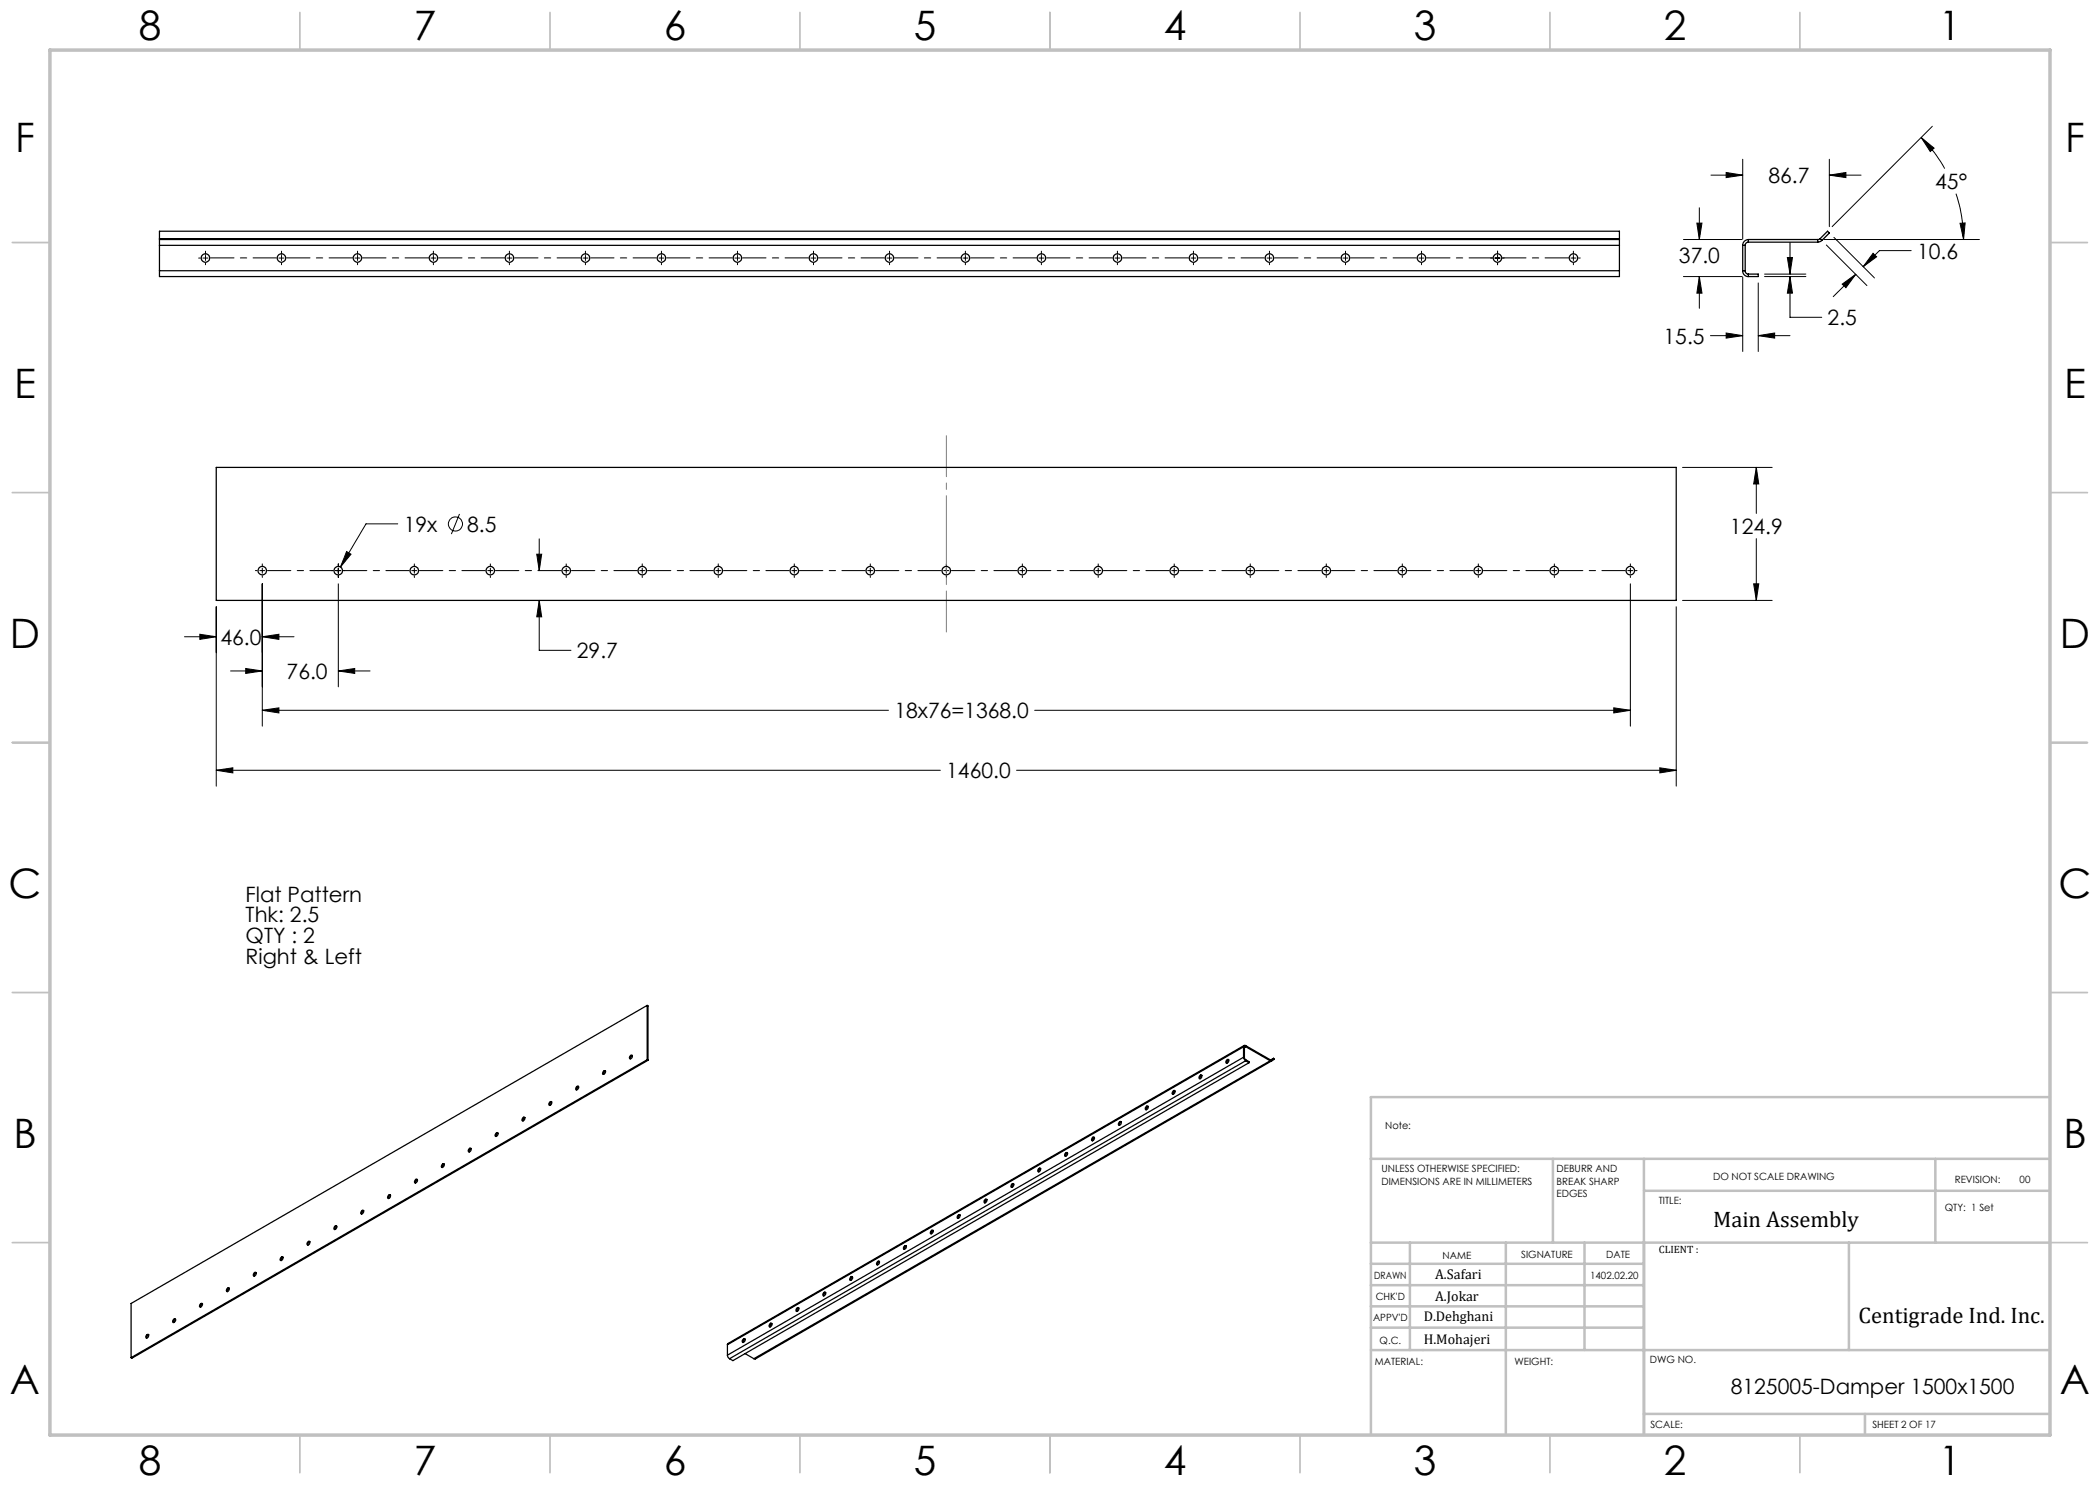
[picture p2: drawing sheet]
<svg xmlns="http://www.w3.org/2000/svg" width="420mm" height="297mm" viewBox="0 0 420 297" stroke-linecap="round" stroke-linejoin="round" font-family="sans-serif">
<g fill="none" stroke="#000" stroke-width=".2">
<path d="M342.2 35h6.3M345.2 34.5l3.3 .5-3.3 .5zM348.5 31.9v15.9M365.9 35l3.3-.5v1zM365.9 31.9v13.4M365.9 35h6.3M384.2 27.5l2.6 2.1-.8 .7zM384.2 27.5a26.3 26.3 0 0 1 4.7 6.2M386.5 25.3l-20.1 20M391.2 38.7a29.3 29.3 0 0 1 1.5 9.2M39.7 51.6h.4M40.6 51.6h1"/>
<path d="M41.1 50.2v.4M41.1 51.1v1M41.1 52.6v.3M55.8 51.6h1M56.3 50.2v.4M56.3 51.1v1M56.3 52.6v.3M71 51.6h1M71.5 50.2v.4M71.5 51.1v1M71.5 52.6v.3M86.2 51.6h1"/>
<path d="M86.7 50.2v.4M86.7 51.1v1M86.7 52.6v.3M101.4 51.6h1M101.9 50.2v.4M101.9 51.1v1M101.9 52.6v.3M116.6 51.6h1M117.1 50.2v.4M117.1 51.1v1M117.1 52.6v.3M131.8 51.6h1"/>
<path d="M132.3 50.2v.4M132.3 51.1v1M132.3 52.6v.3M147 51.6h1M147.5 50.2v.4M147.5 51.1v1M147.5 52.6v.3M162.2 51.6h1M162.7 50.2v.4M162.7 51.1v1M162.7 52.6v.3M177.4 51.6h1"/>
<path d="M177.9 50.2v.4M177.9 51.1v1M177.9 52.6v.3M192.6 51.6h1M193.1 50.2v.4M193.1 51.1v1M193.1 52.6v.3M207.8 51.6h1M208.3 50.2v.4M208.3 51.1v1M208.3 52.6v.3M223 51.6h1"/>
<path d="M223.5 50.2v.4M223.5 51.1v1M223.5 52.6v.3M238.2 51.6h1M238.7 50.2v.4M238.7 51.1v1M238.7 52.6v.3M253.4 51.6h1M253.9 50.2v.4M253.9 51.1v1M253.9 52.6v.3M268.6 51.6h1"/>
<path d="M269.1 50.2v.4M269.1 51.1v1M269.1 52.6v.3M283.8 51.6h1M284.3 50.2v.4M284.3 51.1v1M284.3 52.6v.3M298.1 51.6h.4M299 51.6h1M299.5 50.2v.4M299.5 51.1v1M299.5 52.6v.3"/>
<path d="M300.5 51.6h.3M314.2 51.6h1M314.7 50.2v.4M314.7 51.1v1M314.7 52.6v.3M315.7 51.6h.4M336.7 55.3h11.7M336.7 47.9h11.7M339.4 44.6h1l-.5 3.3zM339.9 55.3l.5 3.3h-1zM339.9 41.6v6.3M339.9 55.3v6.4"/>
<path d="M348.5 55.4v14.9M351.6 56.6v13.7M352.9 55.3h8.3M352.9 54.8h8.3M357.5 51.5h1l-.5 3.3zM358 55.3l.5 3.3h-1zM358 55.3v8.2h6.3M358 48.5v6.3M364.8 47.9h31.1M365.3 49l8.1 8.1M366.8 47.5l8.1 8.1M368.4 56.8l2.8-1.9-2 2.6z"/>
<path d="M371.2 54.9l-4.6 4.4M374.6 50.7l.7 .7-2.7 1.9zM382.2 50.1h-6.3l-3.3 3.2M392 44.7l1-.1-.3 3.3zM342.1 67.1h6.4M345.2 66.6l3.3 .5-3.3 .5zM351.6 67.1l3.3-.5v1zM351.6 67.1h6.4M336.5 93.5h17.9M351.3 93.5l.5 3.3h-1.1zM351.3 93.5v9.2M51.1 114.1h.3"/>
<path d="M52 114.1h1M52.5 112.8v.3M52.5 113.6v1M52.5 115.1v.4M52.5 116.8v28.4M66.3 114.1h.3M67.1 114.1h1.1M67.7 112.8v.3M67.7 113.6v1M67.7 115.1v.4M67.7 116.8v20.6M68.7 114.1h.3"/>
<path d="M69.3 110.3l.9 .5-2.1 2.6zM79.6 104.8h-6.4l-5.1 8.6M82.3 114.1h1.1M82.9 112.8v.3M82.9 113.6v1M82.9 115.1v.4M91.9 102.8l-1.6 4M97.5 114.1h1.1M98.1 112.8v.3M98.1 113.6v1M98.1 115.1v.4M107.4 110.8h.9l-.5 3.3z"/>
<path d="M107.8 107.8v6.3M112.7 114.1h1.1M113.2 112.8v.3M113.2 113.6v1M113.2 115.1v.4M128 114.1h1M128.4 112.8v.3M128.4 113.6v1M128.4 115.1v.4M143.2 114.1h1M143.7 112.8v.3M143.7 113.6v1"/>
<path d="M143.7 115.1v.4M158.4 114.1h.9M158.9 112.8v.3M158.9 113.6v1M158.9 115.1v.4M173.5 114.1h1.1M174.1 112.8v.3M174.1 113.6v1M174.1 115.1v.4M188.7 114.1h1.1M189.3 112.8v.3M189.3 113.6v1"/>
<path d="M189.3 115.1v.4M203.9 114.1h1.1M204.5 112.8v.3M204.5 113.6v1M204.5 115.1v.4M219.1 114.1h1.1M219.6 112.8v.3M219.6 113.6v1M219.6 115.1v.4M234.4 114.1h1M234.8 112.8v.3M234.8 113.6v1"/>
<path d="M234.8 115.1v.4M249.6 114.1h1M250 112.8v.3M250 113.6v1M250 115.1v.4M264.8 114.1h.9M265.3 112.8v.3M265.3 113.6v1M265.3 115.1v.4M280 114.1h1M280.5 112.8v.3M280.5 113.6v1"/>
<path d="M280.5 115.1v.4M295.1 114.1h1.1M295.7 112.8v.3M295.7 113.6v1M295.7 115.1v.4M310.3 114.1h1.1M310.9 112.8v.3M310.9 113.6v1M310.9 115.1v.4M325.5 114.1h1.1M326.1 112.8v.3M326.1 113.6v1"/>
<path d="M326.1 115.1v.4M326.1 116.8v28.4M327.1 114.1h.3M350.7 116.8h1.1l-.5 3.3zM351.3 107.7v12.4M36.9 127.3h6.4M40 126.9l3.3 .4-3.3 .6zM43.3 121.4v35.8M46.1 134.2h6.4M49.1 133.7l3.4 .5-3.4 .5zM52.5 127.3h6.3M52.5 127.3l3.3-.4v1z"/>
<path d="M67.7 134.2l3.2-.5v1zM67.7 134.2h6.3M107.8 120.1v10h6.4M107.8 120.1l.5 3.3h-.9zM335.2 121.4v35.8M336.5 120.1h17.9M43.3 154.1l3.3-.5v1zM43.3 154.1h144.8M52.5 142.1h125.2M52.5 142.1l3.3-.5v1zM203.3 154.1h131.9M206.9 142.1h119.2"/>
<path d="M322.8 141.6l3.3 .5-3.3 .5zM332 153.6l3.2 .5-3.2 .5z"/>
<circle cx="91.1" cy="104.8" r="1.42"/>
</g>
<g fill="none" stroke="#000" stroke-width=".2" stroke-dasharray="15.2 1.3 1.3 1.3" stroke-dashoffset="10.6">
<path d="M42.1 51.6h13.2M57.3 51.6h13.2M72.5 51.6h13.2M87.7 51.6h13.2M102.9 51.6h13.2M118.1 51.6h13.2M133.3 51.6h13.2M148.5 51.6h13.2M163.7 51.6h13.2M178.9 51.6h13.2M194.1 51.6h13.2M209.3 51.6h13.2"/>
<path d="M224.5 51.6h13.2M239.7 51.6h13.2M254.9 51.6h13.2M270.1 51.6h13.2M285.3 51.6h13.2M300.5 51.6h13.2M53.5 114.1h13.2M68.7 114.1h13.2M83.9 114.1h13.2M99.1 114.1h13.2M114.3 114.1h13.2M129.5 114.1h13.2"/>
<path d="M144.7 114.1h13.2M159.9 114.1h13.2M175.1 114.1h13.2M190.3 114.1h13.2M205.5 114.1h13.2M220.7 114.1h13.2M235.9 114.1h13.2M251.1 114.1h13.2M266.3 114.1h13.2M281.5 114.1h13.2M296.7 114.1h13.2M311.9 114.1h13.2"/>
</g>
<path d="M189.3 126.4v-39.3" fill="none" stroke="#808080" stroke-width=".2" stroke-dasharray="15.2 1.3 1.3 1.3" stroke-dashoffset="7"/>
<g fill="none" stroke="#c0c0c0" stroke-width=".35">
<path d="M60 2.5v7.5M110 2.5v7.5M160 2.5v7.5M210 2.5v7.5M260 2.5v7.5M310 2.5v7.5M360 2.5v7.5M2.5 48.5h7.5M410 48.5h7.5M2.5 98.5h7.5M410 98.5h7.5M2.5 148.5h7.5"/>
<path d="M410 148.5h7.5M2.5 198.5h7.5M410 198.5h7.5M2.5 248.5h7.5M410 248.5h7.5M60 287v7.5M110 287v7.5M160 287v7.5M210 287v7.5M260 287v7.5M310 287v7.5M360 287v7.5"/>
</g>
<g fill="none" stroke="#c0c0c0" stroke-width=".5">
<path d="M410 219.4h-135.8v67.4M274.2 231.8h135.8M310.6 231.8v16.7M328.8 231.8v55.2M328.8 238.2h81.2M387.1 231.8v16.7M274.2 248.5h135.8M274.2 257h54.6M274.2 252.8h54.6M282 248.5v21.5M301.2 248.5v38.3M316.9 248.5v21.5"/>
<path d="M369.8 248.5v21.5M274.2 265.5h54.6M274.2 261.3h54.6M274.2 270h135.8M328.8 282.8h81.2M373 282.8v4.2"/>
</g>
<path d="M10 10h400v277h-400z" fill="none" stroke="#c0c0c0" stroke-width=".7"/>
<path d="M358 55.3l.5 3.3h-1zM357.5 51.5h1l-.5 3.3zM351.6 67.1l3.3-.5v1zM345.2 66.6l3.3 .5-3.3 .5zM339.9 55.3l.5 3.3h-1zM339.4 44.6h1l-.5 3.3zM345.2 34.5l3.3 .5-3.3 .5zM365.9 35l3.3-.5v1zM392 44.7l1-.1-.3 3.3zM384.2 27.5l2.6 2.1-.8 .7zM374.6 50.7l.7 .7-2.7 1.9zM368.4 56.8l2.8-1.9-2 2.6zM332 153.6l3.2 .5-3.2 .5zM43.3 154.1l3.3-.5v1zM52.5 127.3l3.3-.4v1zM40 126.9l3.3 .4-3.3 .6zM49.1 133.7l3.4 .5-3.4 .5zM67.7 134.2l3.2-.5v1zM52.5 142.1l3.3-.5v1zM322.8 141.6l3.3 .5-3.3 .5zM69.3 110.3l-1.2 3.1 2.1-2.6zM351.3 93.5l.5 3.3h-1.1zM350.7 116.8h1.1l-.5 3.3zM107.8 120.1l.5 3.3h-.9zM107.4 110.8h.9l-.5 3.3z" fill="#000"/>
<g fill="none" stroke="#000" stroke-width=".25">
<path d="M31.9 54.1v1.2h292v-1.2M31.9 47.9v1.2M31.9 47.7v.2M31.9 54.1h292M31.9 47.7v-1.5h292v1.5M31.9 49.1v5M31.9 49.1h292M31.9 47.9h292M31.9 47.7h292M323.9 47.9v1.2M323.9 47.7v.2M323.9 49.1v5"/>
<path d="M348.5 54.1a1.09 1.09 0 0 0 1.2 1.2M348.5 54.1h.5M348.5 49.1h.5M348.5 49.1v5M349 54.1a.61 .61 0 0 0 .7 .7M349 49.1v5M349.7 47.9a1.14 1.14 0 0 0-1.2 1.2M349.7 48.4a.6 .6 0 0 0-.7 .7M349.7 54.8h1.9v.5h-1.9M349.7 47.9h13.8M349.7 47.9v.5M349.7 54.8v.5"/>
<path d="M349.7 48.4h13.8M363.5 47.9v.5M364 47.7l-.5 .2M364 47.7l.4 .4M364 47.7l1.5-1.5 .4 .4-1.5 1.5M364.4 48.1l-.9 .3M43.3 93.5h291.9v26.6h-291.9zM115.3 217.4l.1-.1a.27 .27 0 0 1 .4 0 .27 .27 0 0 1-.2 .4 .27 .27 0 0 1-.4 .3 .27 .27 0 0 1 0-.5zM115.7 217.3l-.3 .2-.1 .5M120.7 214.2a.27 .27 0 0 1 .4 0 .27 .27 0 0 1-.1 .4 .24 .24 0 0 1-.3 .3 .24 .24 0 0 1-.2-.4zM121.1 214.2l-.3 .3-.1 .4M126.1 211.1a.23 .23 0 0 1 .3 0 .23 .23 0 0 1 0 .3 .29 .29 0 0 1-.2 .4 .29 .29 0 0 1-.3-.2z"/>
<path d="M126.5 211.1l-.4 .3v.4M129.4 201.1l.2 .1v10.9M129.4 211.9l.2 .2M129.4 201.1v10.8M129.4 201.1l-103.2 59.6v10.8M129.4 211.9l-103.2 59.6M129.6 212.1l-103.2 59.5-.2-.1M234.6 218.2l.2-.1a.37 .37 0 0 1 .1 .5 .37 .37 0 0 1-.5 .1zM235 218.2l-.3 .3-.1 .4M240 215.1l.2-.1a.4 .4 0 0 1 .1 .5 .4 .4 0 0 1-.5 .2zM240.4 215.1l-.4 .3v.4M245.5 211.9a.27 .27 0 0 1 .3 .2 .27 .27 0 0 1-.1 .3l-.1 .1a.28 .28 0 0 1-.4 0 .28 .28 0 0 1 .1-.4z"/>
<path d="M245.7 212l-.2 .2-.1 .5M248.7 211.5l.4 .7M248.7 211.5h.2M248.7 211.5l-103.2 59.5M248.7 209.4v2.1M248.7 209.4l.2 .1M248.7 209.4l-103.2 59.6M248.8 209.1l-103.2 59.6-.1 .3M248.9 211.5l.2 .4M248.9 209.5v2M249.1 209.1a.26 .26 0 0 0-.3 0 .26 .26 0 0 0-.1 .3M249.1 209.3h-.1l-.1 .2"/>
<path d="M249.1 209.1v.2M249.1 211.9v.3M249.1 212.2l-103.2 59.5M249.1 212.2l.7 .3M249.1 211.9l.7 .4v.2M249.1 209.3l-.2 .2M249.1 209.3l4.9 2.9M249.1 209.1l4.9 2.8M249.8 212.5l-103.2 59.6-.7-.4M254 212.2h.3M254 211.9l.2 .1M254 211.9v.3"/>
<path d="M254 212.2l-103.2 59.5M254.2 212l.1 .2M254.2 212l.5-.3 .1 .2-.5 .3M254.3 212.2l-103.2 59.6-.3-.1M77.7 239l.2-.1a.39 .39 0 0 1 .1 .5 .39 .39 0 0 1-.4 .2l-.1-.1zM78.1 239a.54 .54 0 0 0-.4 .7M83 236l.3-.2a.4 .4 0 0 1 .1 .5 .4 .4 0 0 1-.5 .2zM83.5 235.9l-.3 .2-.1 .5M88.5 232.8l.2-.1a.37 .37 0 0 1 .1 .5 .37 .37 0 0 1-.5 .2zM88.9 232.8l-.4 .3v.4M93.8 229.7l.2-.1a.39 .39 0 0 1 .2 .5 .39 .39 0 0 1-.5 .2l-.1-.2zM94.2 229.7l-.3 .3-.1 .4"/>
<path d="M99.1 226.7l.1-.1a.27 .27 0 0 1 .5 0 .27 .27 0 0 1-.2 .4 .27 .27 0 0 1-.4 .3 .27 .27 0 0 1 0-.5zM99.6 226.6l-.3 .2-.1 .5M104.6 223.5a.27 .27 0 0 1 .4 0 .27 .27 0 0 1-.1 .4 .27 .27 0 0 1-.4 .3 .27 .27 0 0 1 0-.5zM105 223.5l-.4 .3v.4M110 220.4a.27 .27 0 0 1 .4 0 .27 .27 0 0 1-.1 .4l-.1 .1a.28 .28 0 0 1-.4 0 .28 .28 0 0 1 .1-.4zM110.3 220.4l-.3 .3v.4M196.9 240a.27 .27 0 0 1 .5-.1 .27 .27 0 0 1-.1 .4l-.4 .3zM197.4 239.9l-.3 .2-.1 .5M202.5 236.7h.1a.37 .37 0 0 1 .1 .5 .37 .37 0 0 1-.5 .1zM202.7 236.8l-.3 .3v.4M207.7 233.8l.1-.1a.23 .23 0 0 1 .3 0 .23 .23 0 0 1 0 .3 .29 .29 0 0 1-.2 .3 .29 .29 0 0 1-.4-.2zM208.1 233.7a.54 .54 0 0 0-.3 .7"/>
<path d="M213 230.7a.28 .28 0 0 1 .5-.1 .28 .28 0 0 1-.1 .4l-.4 .2zM213.5 230.6l-.3 .2-.1 .5M218.6 227.4h.1a.37 .37 0 0 1 .1 .5 .37 .37 0 0 1-.5 .1zM218.9 227.5l-.4 .3v.4M223.9 224.4l.1-.1a.36 .36 0 0 1 .2 .5 .36 .36 0 0 1-.5 .1zM224.3 224.4a.54 .54 0 0 0-.4 .7M229.3 221.3l.1-.1a.37 .37 0 0 1 .2 .5 .37 .37 0 0 1-.5 .1zM229.6 221.3l-.3 .2-.1 .5M45.5 257.7a.23 .23 0 0 1 .3-.1 .23 .23 0 0 1 0 .3 .29 .29 0 0 1-.2 .4 .29 .29 0 0 1-.3-.2zM45.9 257.7l-.4 .2v.4M50.8 254.6a.28 .28 0 0 1 .4-.1 .28 .28 0 0 1 0 .5l-.1 .1a.23 .23 0 0 1-.3 .1 .23 .23 0 0 1-.1-.3zM51.2 254.6l-.3 .1-.1 .5"/>
<path d="M56.2 251.5a.23 .23 0 0 1 .4-.1 .23 .23 0 0 1 0 .3 .29 .29 0 0 1-.2 .4 .29 .29 0 0 1-.4-.2zM56.6 251.5l-.3 .2-.1 .4M61.5 248.4h.1a.23 .23 0 0 1 .3-.1 .23 .23 0 0 1 0 .3 .29 .29 0 0 1-.2 .4 .29 .29 0 0 1-.3-.2zM62 248.4a.54 .54 0 0 0-.4 .6M66.9 245.3a.28 .28 0 0 1 .4-.1 .28 .28 0 0 1 0 .5 .26 .26 0 0 1-.4 .2 .26 .26 0 0 1 0-.4zM67.3 245.2l-.2 .2-.1 .5M72.4 242.1l.1-.1a.37 .37 0 0 1 .2 .5 .37 .37 0 0 1-.6 .2zM72.7 242.1l-.2 .2-.1 .5M164.9 258.4a.34 .34 0 0 1 .3 .4 .34 .34 0 0 1-.3 .3 .27 .27 0 0 1-.4-.1 .27 .27 0 0 1 .2-.4zM165.1 258.5l-.3 .3-.1 .4M170.1 255.4a.27 .27 0 0 1 .5 0 .27 .27 0 0 1-.2 .4 .27 .27 0 0 1-.4 .3 .27 .27 0 0 1 0-.5zM170.5 255.4l-.3 .3-.1 .4"/>
<path d="M175.5 252.3a.27 .27 0 0 1 .4 0 .27 .27 0 0 1-.1 .4 .27 .27 0 0 1-.2 .3 .27 .27 0 0 1-.3-.2zM175.9 252.3l-.4 .3v.4M180.9 249.2h.1a.25 .25 0 0 1 .3 .1 .25 .25 0 0 1-.1 .3l-.3 .3a.34 .34 0 0 1-.3-.4 .34 .34 0 0 1 .3-.3zM181.3 249.2l-.3 .2-.1 .5M186.2 246.2a.27 .27 0 0 1 .4-.1 .27 .27 0 0 1-.1 .4 .24 .24 0 0 1-.3 .3 .24 .24 0 0 1-.1-.4zM186.6 246.1l-.3 .3v.4M191.6 243a.26 .26 0 0 1 .4 0 .26 .26 0 0 1-.1 .4l-.1 .2a.26 .26 0 0 1-.4 0 .26 .26 0 0 1 .1-.4zM192 243l-.3 .3-.1 .4M29.4 266.9a.27 .27 0 0 1 .4 0 .27 .27 0 0 1-.1 .5 .27 .27 0 0 1-.3 .2 .27 .27 0 0 1-.3-.2zM29.7 266.9l-.3 .4v.3M34.6 263.9a.27 .27 0 0 1 .5-.1 .27 .27 0 0 1-.1 .5 .27 .27 0 0 1-.4 .2 .27 .27 0 0 1 0-.4zM35.1 263.8l-.3 .3-.1 .4"/>
<path d="M40.1 260.8a.25 .25 0 0 1 .4 0 .25 .25 0 0 1-.1 .4l-.1 .2a.26 .26 0 0 1-.4-.1 .26 .26 0 0 1 .1-.4zM40.5 260.7l-.4 .4v.3M145.5 271l.1 .4 .3 .3M145.5 269v2M148.7 267.8l.1-.1a.4 .4 0 0 1 .2 .5 .4 .4 0 0 1-.5 .2l-.1-.3zM149 267.8l-.3 .3-.1 .4M149 270.7l1.8 1M154.1 264.7l.1-.1a.37 .37 0 0 1 .1 .5 .37 .37 0 0 1-.5 .2zM154.4 264.7l-.3 .3-.1 .4M159.4 261.6a.27 .27 0 0 1 .4 0 .27 .27 0 0 1-.1 .4l-.1 .1a.28 .28 0 0 1-.4 .1 .28 .28 0 0 1 .1-.5zM159.8 261.6l-.4 .3v.4"/>
<circle cx="41.1" cy="51.6" r=".85"/>
<circle cx="56.3" cy="51.6" r=".85"/>
<circle cx="71.5" cy="51.6" r=".84"/>
<circle cx="86.7" cy="51.6" r=".84"/>
<circle cx="101.9" cy="51.6" r=".85"/>
<circle cx="117.1" cy="51.6" r=".85"/>
<circle cx="132.3" cy="51.6" r=".85"/>
<circle cx="147.5" cy="51.6" r=".85"/>
<circle cx="162.7" cy="51.6" r=".85"/>
<circle cx="177.9" cy="51.6" r=".84"/>
<circle cx="193.1" cy="51.6" r=".84"/>
<circle cx="208.3" cy="51.6" r=".85"/>
<circle cx="223.5" cy="51.6" r=".85"/>
<circle cx="238.7" cy="51.6" r=".85"/>
<circle cx="253.9" cy="51.6" r=".85"/>
<circle cx="269.1" cy="51.6" r=".85"/>
<circle cx="284.3" cy="51.6" r=".85"/>
<circle cx="299.5" cy="51.6" r=".84"/>
<circle cx="314.7" cy="51.6" r=".84"/>
<circle cx="52.5" cy="114.1" r=".86"/>
<circle cx="67.7" cy="114.1" r=".86"/>
<circle cx="82.9" cy="114.1" r=".86"/>
<circle cx="98.1" cy="114.1" r=".85"/>
<circle cx="113.3" cy="114.1" r=".85"/>
<circle cx="128.4" cy="114.1" r=".86"/>
<circle cx="143.7" cy="114.1" r=".86"/>
<circle cx="158.9" cy="114.1" r=".86"/>
<circle cx="174.1" cy="114.1" r=".86"/>
<circle cx="189.3" cy="114.1" r=".86"/>
<circle cx="204.5" cy="114.1" r=".85"/>
<circle cx="219.7" cy="114.1" r=".85"/>
<circle cx="234.8" cy="114.1" r=".86"/>
<circle cx="250" cy="114.1" r=".86"/>
<circle cx="265.3" cy="114.1" r=".86"/>
<circle cx="280.5" cy="114.1" r=".86"/>
<circle cx="295.7" cy="114.1" r=".86"/>
<circle cx="310.9" cy="114.1" r=".86"/>
<circle cx="326.1" cy="114.1" r=".85"/>
</g>
<g font-size="8.1">
<text x="27.8" y="8">8</text>
<text x="82.8" y="8">7</text>
<text x="132.8" y="8">6</text>
<text x="182.8" y="8">5</text>
<text x="232.8" y="8">4</text>
<text x="282.8" y="8">3</text>
<text x="332.8" y="8">2</text>
<text x="387.8" y="8">1</text>
<text x="3" y="30.4">F</text>
<text x="413" y="30.4">F</text>
<text x="2.8" y="79.6">E</text>
<text x="412.8" y="79.6">E</text>
<text x="2" y="129.6">D</text>
<text x="412" y="129.6">D</text>
<text x="1.7" y="179.6">C</text>
<text x="411.7" y="179.6">C</text>
<text x="2.7" y="229.6">B</text>
<text x="412.7" y="229.6">B</text>
<text x="2" y="278.9">A</text>
<text x="412" y="278.9">A</text>
<text x="27.8" y="295">8</text>
<text x="82.8" y="295">7</text>
<text x="132.8" y="295">6</text>
<text x="182.8" y="295">5</text>
<text x="232.8" y="295">4</text>
<text x="282.8" y="295">3</text>
<text x="332.8" y="295">2</text>
<text x="387.8" y="295">1</text>
</g>
<g font-size="4.5">
<text x="342.6" y="245.3">Main Assembly</text>
<text x="371.7" y="264.6">Centigrade Ind. Inc.</text>
</g>
<g font-size="4.2">
<text x="353.7" y="36.6">86.7</text>
<text x="387" y="37.8">45°</text>
<text x="335.8" y="52.7">37.0</text>
<text x="383.4" y="51.7">10.6</text>
<text x="365.5" y="65">2.5</text>
<text x="332.7" y="68.7">15.5</text>
<text x="80.7" y="106.3">19x</text>
<text x="93.4" y="106.3">8.5</text>
<text x="346" y="106.8">124.9</text>
<text x="44.1" y="128.9">46.0</text>
<text x="115.4" y="131.7">29.7</text>
<text x="57.3" y="135.8">76.0</text>
<text x="178.9" y="143.7">18x76=1368.0</text>
<text x="189.2" y="155.7">1460.0</text>
<text x="49.1" y="180.3">Flat Pattern</text>
<text x="49.1" y="184.5">Thk: 2.5</text>
<text x="49.1" y="188.7">QTY : 2</text>
<text x="49.1" y="192.8">Right &amp; Left</text>
<text x="346.2" y="278.8">8125005-Damper 1500x1500</text>
</g>
<g font-size="2.8">
<text x="287" y="255.9">A.Safari</text>
<text x="287" y="260.1">A.Jokar</text>
<text x="284.7" y="264.2">D.Dehghani</text>
<text x="284.7" y="268.7">H.Mohajeri</text>
</g>
<text font-size="2.1" x="331.8" y="250.7">CLIENT :</text>
<g font-size="2">
<text x="277" y="225.8">Note:</text>
<text x="276.3" y="234.5">UNLESS OTHERWISE SPECIFIED:</text>
<text x="276.3" y="237">DIMENSIONS ARE IN MILLIMETERS</text>
<text x="311.3" y="234.5">DEBURR AND</text>
<text x="311.3" y="237">BREAK SHARP</text>
<text x="311.3" y="239.5">EDGES</text>
<text x="342.6" y="236">DO NOT SCALE DRAWING</text>
<text x="391" y="236.6">REVISION:</text>
<text x="403.9" y="236.6">00</text>
<text x="331.8" y="240.8">TITLE:</text>
<text x="389" y="242.2">QTY: 1 Set</text>
<text x="288.5" y="251.7">NAME</text>
<text x="304.2" y="251.7">SIGNATURE</text>
<text x="321.2" y="251.7">DATE</text>
<text x="274.8" y="255.9">DRAWN</text>
<text x="318" y="255.9">1402.02.20</text>
<text x="275.1" y="260.1">CHK'D</text>
<text x="274.6" y="264.2">APPV'D</text>
<text x="275.9" y="268.7">Q.C.</text>
<text x="275" y="273">MATERIAL:</text>
<text x="302.9" y="273">WEIGHT:</text>
<text x="330" y="272.5">DWG NO.</text>
<text x="330.1" y="285.6">SCALE:</text>
<text x="374.5" y="285.6">SHEET 2 OF 17</text>
</g>
</svg>
